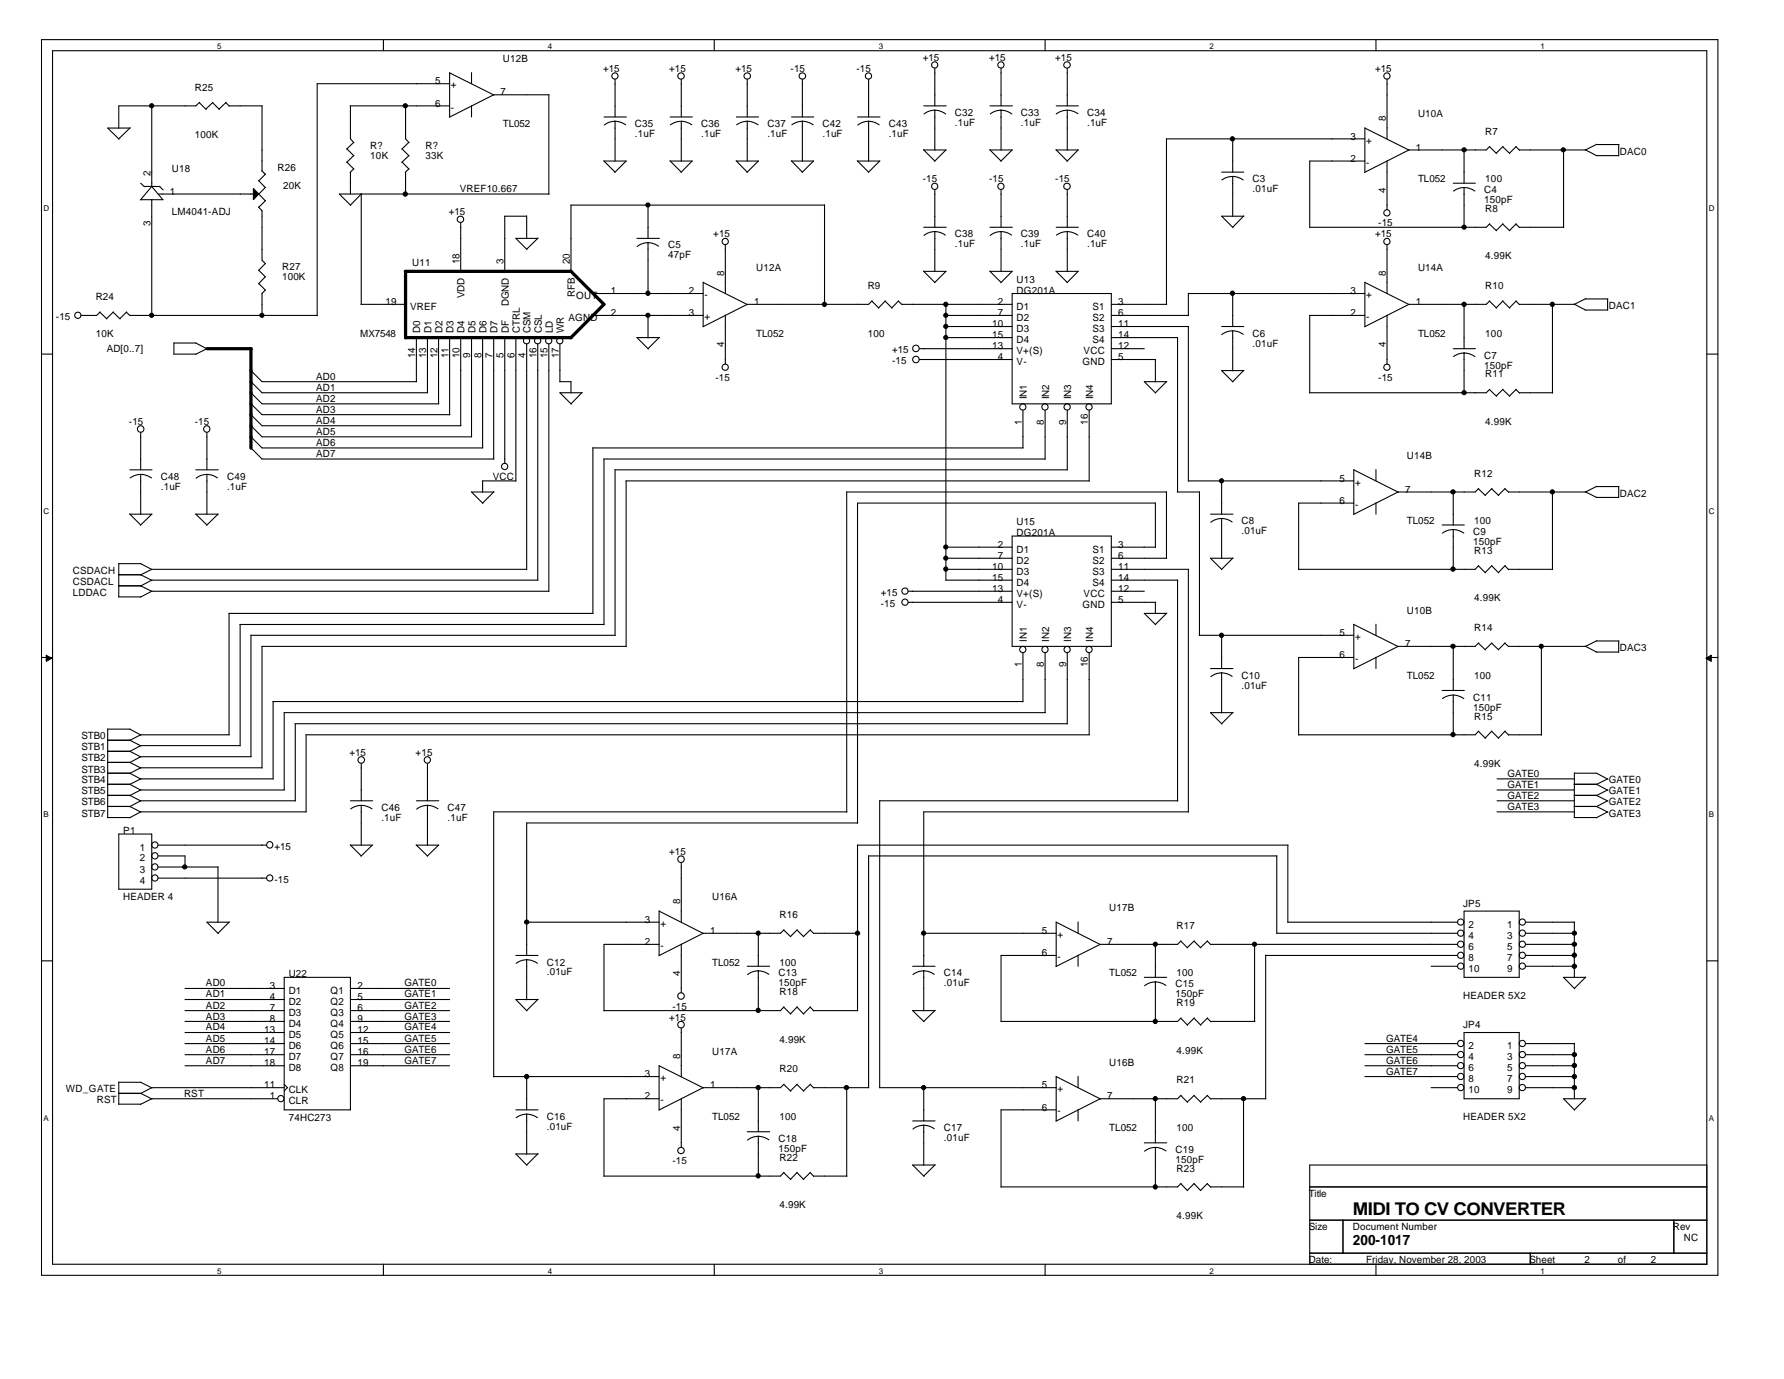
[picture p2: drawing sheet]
<svg xmlns="http://www.w3.org/2000/svg" width="279mm" height="216mm" viewBox="0 0 279 216" stroke-linecap="round" stroke-linejoin="round" font-family="sans-serif">
<g fill="none" stroke="#000" stroke-width=".17">
<path d="M6.5 6.2h262.5v193.5h-262.5zM8.2 7.9h259.1v190h-259.1zM23.8 16.6v12.6l-1.8 2.1M31.2 16.1l1.1 1M31.3 16l-.6 .6h-12.1v3.5M33.3 16.1l1 1M33.3 16l-1.1 1.1M35.4 16.1l.5 .5M35.4 16l-1.1 1.1M35.9 16.6h5.2M41 16.6v10.2M54.8 16.6h15.6"/>
<path d="M54.9 16.6v5.1l.5 .6M60 6.2v1.7M63.5 16.5v5.2l.6 .6M70.4 11.4v6.9M70.4 11.4l7 3.5M70.4 13.1h-20.7v36.3M73.8 11.4v1.7M73.8 16.5v1.8M86 14.8v15.6M86 14.8h-8.7l-6.9 3.6M94.6 18.3h3.5M96.3 19l.7 .1 1 .4"/>
<path d="M96.3 19l-.7 .1-1 .5M96.3 12.4v5.9M96.3 19v6.3M105 18.3h3.4M106.7 19l.7 .1 .9 .4M106.7 19l-.7 .1-1 .4M106.7 12.4v5.9M106.7 19v6.3M111.9 6.2v1.7M115.3 18.3h3.5M117 19l.8 .1 .9 .4M117 19l-.7 .1-.9 .4"/>
<path d="M117 12.4v5.9M117 19v6.3M124 18.3h3.4M125.7 19l.7 .1 1 .4M125.7 19l-.7 .1-1 .4M125.7 12.4v5.9M125.7 19v6.3M134.3 18.3h3.5M136 19l.7 .1 1 .4M136 19l-.7 .1-1 .5M136 12.4v5.9M136 19v6.3"/>
<path d="M144.7 16.6h3.5M146.4 17.3l.7 .1 1 .4M146.4 17.3l-.7 .1-1 .4M146.4 10.7v5.9M146.4 17.3v6.2M155 16.6h3.6M156.8 17.3l.7 .1 1 .4M156.8 17.3l-.8 .1-.9 .4M156.8 10.7v5.9M156.8 17.3v6.2M163.7 6.2v1.7M165.4 16.6h3.5"/>
<path d="M167.1 17.3l.8 .1 .9 .4M167.1 17.3l-.7 .1-1 .4M167.1 10.7v5.9M167.1 17.3v6.2M215.5 6.2v1.7M217.2 12.4v9.3M20.4 20h-3.5l1.7 1.8M20.4 20l-1.8 1.7M22 28.7l.6 .5M22 31.3h3.5M22.6 29.2h2.4M23.7 29.2l1.8 2.1"/>
<path d="M23.8 31.2v18.2M24.8 30.4h14.9M25 29.2l.5 .5M40.5 32.4l.5 .6M40.5 30.3l1 1.1M40.5 28.3l1 1.1M41 26.7l.5 .6M41 33v7.7l.6 .6M41.6 31.4l-1.1 1.1M41.6 29.3l-1.1 1.1M41.6 27.2l-1.1 1.1M54.3 23.3l1.1 1.1"/>
<path d="M54.3 25.4l1.1 1.1M54.9 26.9v3.5M55.4 22.3l-1.1 1.1M55.4 24.4l-1.1 1M55.4 26.4l-.6 .6M56.6 30.3v17.3M56.6 30.3l-1.7 1.8M63 23.3l1.1 1.1M63 25.4l1.1 1.1M63.5 26.9v3.5M64 22.3l-1.1 1.1M64 24.4l-1.1 1"/>
<path d="M64 26.4l-.5 .6M72.2 34.9v7.6M79 33.8h3.5M79.1 33.8v8.7M82.5 33.8v3.5M84.3 37.3h-3.5l1.7 1.8M84.3 37.3l-1.8 1.7M86 30.4h-32.9l1.8 1.8M89.4 32.1h39.7M89.4 32.1v10.4M94.5 25.2l1.8 1.7M94.6 25.2h3.5"/>
<path d="M98.1 25.2l-1.8 1.8M99.8 37.3h3.5M101.5 38l.7 .1 .9 .4M101.5 38l-.7 .1-1 .5M101.5 32.1v5.2M101.5 38v8M104.9 25.2l1.8 1.7M105 25.2h3.4M108.4 25.2l-1.7 1.8M113.6 38.3v7.7M115.3 25.2l1.7 1.7M115.3 25.2h3.5"/>
<path d="M118.8 25.2l-1.8 1.8M123.9 25.2l1.8 1.7M124 25.2h3.4M127.4 25.2l-1.8 1.8M129.1 32.1v15.5M134.3 25.2l1.7 1.7M134.3 25.2h3.5M137.8 25.2l-1.8 1.8M144.6 23.4l1.8 1.8M144.7 23.5h3.5M144.7 35.6h3.5M146.4 36.3l.7 .1 1 .4"/>
<path d="M146.4 36.3l-.7 .1-1 .5M146.4 29.7v5.9M146.4 36.3v6.2M148.1 23.5l-1.7 1.8M155 23.4l1.8 1.8M155 23.5h3.6M155 35.6h3.6M156.8 36.3l.7 .1 .9 .4M156.8 36.3l-.8 .1-.9 .5M156.8 29.7v5.9M156.8 36.3v6.2M158.5 23.5l-1.8 1.8"/>
<path d="M165.4 23.4l1.7 1.8M165.4 23.5h3.5M165.4 35.6h3.5M167.1 36.3l.7 .1 1 .4M167.1 36.3l-.7 .1-.9 .4M167.1 29.7v5.9M167.1 36.3v6.2M168.8 23.5l-1.7 1.8M182.7 21.7h31.1M182.7 21.7v25.9M191.3 26.9h3.5M193.1 27.6l.6 .1 1 .5"/>
<path d="M193.1 27.6l-.8 .1-.9 .5M193.1 21.7v5.2M193.1 27.6v6.3M194.8 33.8h-3.5l1.8 1.8M194.8 33.8l-1.7 1.8M213.8 25.2h-8.7v10.4M213.8 20v6.9M213.8 20l6.9 3.5M217.2 25.2v7.6M217.2 38.3v7.7M227.6 28.7h3.5M229.3 29.4l.7 .1 1 .4"/>
<path d="M229.3 29.4l-.7 .1-1 .4M229.3 23.5v5.2M229.3 29.4v6.2M233.3 23l1.1 1M233.3 35.1l1.1 1M233.3 22.9l-.5 .6h-12.1l-7 3.5M233.3 35l-.5 .6h-27.7M235.3 23l1.1 1M235.3 35.1l1.1 1M235.4 22.9l-1.1 1.1M235.4 35l-1.1 1.1M237.4 23l.6 .5"/>
<path d="M237.4 35.1l.6 .5M237.5 22.9l-1.1 1.1M237.5 35l-1.1 1.1M237.9 35.6h7M244.9 23.5v12.1M248.3 23.4l1.7 1M250 24.4h3.5M250 22.6h3.6M250.1 22.6l-1.8 .9h-10.4M253.5 22.6v1.8M6.5 55.4h1.7M15.6 48.9l1.1 1"/>
<path d="M15.7 48.8l-.6 .6h-2.4M17.7 48.9l1.1 1M17.8 48.8l-1.1 1.1M19.8 48.9l.6 .5M19.8 48.8l-1 1.1M20.3 49.4h29.4M27.2 55.4h3.5M27.2 53.7h3.5M27.2 53.7v1.7M30.7 53.7l1.7 .9M32.4 54.6l-1.8 .9M39.3 58l1.7 1.8h24.3"/>
<path d="M39.3 59.7l1.7 1.8h26M40.5 42.3l1.1 1.1M40.5 44.4l1.1 1M41 46v3.4M41.5 41.3l-1 1.1M41.5 43.3l-1 1.1M41.5 45.4l-.5 .6M56.5 47.6h7M65.2 52.9v6.9M66.9 52.9v8.6M68.7 52.9v10.3M70.4 52.9v12.1"/>
<path d="M72.2 52.9v13.8M73.8 52.9v15.5M75.6 52.9v17.2M77.3 52.9v19M79.1 52.9v19.6M80.8 52.9v22.4M82.5 53.9v35.3M84.2 53.9v36.9M86 53.9v38.7M87.6 59.8h1.8M87.7 53.9v5.9M89.4 59.7v1.8"/>
<path d="M92.8 49.4h17.3M92.8 46h17.3M101.5 49.4v3.5M103.3 52.9h-3.5l1.7 1.7M103.3 52.8l-1.8 1.8M110.1 44.2v6.9M110.1 44.2l7 3.5M113.6 49.3v7.7M136.5 47.1l1.1 1.1M136.6 47.1l-.6 .5h-19l-6.9 3.6M138.6 47.1l1.1 1.1M138.7 47.1l-1.1 1.1"/>
<path d="M140.7 47.1l.6 .6M140.7 47.1l-1 1.1M141.2 47.6h17.3M144 54.6h14.5M144 56.3h14.5M144.6 42.4l1.8 1.8M144.7 42.5h3.5M148.1 42.5l-1.7 1.8M148.1 52.9h10.4M148.1 49.4h10.4M148.1 51.1h10.4M148.1 47.6v43.3"/>
<path d="M155 42.4l1.8 1.8M155 42.5h3.6M158.5 42.5l-1.8 1.8M158.5 46h15.5v17.2h-15.5zM165.4 42.4l1.7 1.8M165.4 42.5h3.5M168.8 42.5l-1.7 1.8M174 54.6h5.2M174 56.3h7M174 52.9h10.4M174 49.4h12.2M174 47.6h8.7"/>
<path d="M174 51.1h12.2M181 56.3v3.5M182.7 59.8h-3.5l1.8 1.7M182.7 59.7l-1.7 1.8M184.4 52.8v24.2M186.1 46h27.7M186.1 45.9v3.5M186.1 51.1v24.2M191.3 51.1h3.5M193.1 51.8l.7 .1 .9 .4M193.1 51.8l-.8 .1-1 .5M193.1 46v5.1"/>
<path d="M193.1 51.8v6.3M194.8 58h-3.5l1.8 1.8M194.8 58l-1.7 1.8M213.8 49.4h-8.7v12.1M213.8 44.2v6.9M213.8 44.2l6.9 3.5M217.2 49.3v7.7M227.6 54.6h3.5M229.3 55.3l.7 .1 1 .4M229.3 55.3l-.7 .1-1 .4M229.3 47.6v7M229.3 55.3v6.2"/>
<path d="M233.3 47.1l1.1 1.1M233.3 47.1l-.5 .5h-12.1l-7 3.6M235.3 47.1l1.1 1.1M235.4 47.1l-1.1 1.1M237.4 47.1l.6 .6M237.5 47.1l-1.1 1.1M243.1 47.6v13.9M246.5 47.6l1.8 .9M248.3 48.5h3.5M248.3 46.8h3.5M248.3 46.8l-1.7 .8h-8.7M251.8 46.8v1.8"/>
<path d="M267.3 55.4h1.7M20.3 73.6h3.5M22 74.3l.8 .1 .9 .4M22 74.3l-.7 .1-.9 .4M22 67.7v5.9M22 74.3v6.2M30.7 73.6h3.5M32.4 74.3l.7 .1 1 .4M32.4 74.3l-.7 .1-1 .5M32.4 67.7v5.9M32.4 74.3v6.2M39.3 61.5l1.7 1.7h27.7"/>
<path d="M39.3 63.2l1.7 1.7h29.5M39.3 64.9l1.7 1.8h31.2M39.3 66.6l1.7 1.8h32.9M39.3 68.4l1.7 1.7h34.6M39.3 70.1l1.7 1.8h36.4M75.5 75.3h5.3M75.6 75.3v1.8M77.4 77h-3.6l1.8 1.8M77.4 77l-1.8 1.8M91.2 61.5h-3.5l1.8 1.8M91.2 61.5l-1.8 1.7M92.9 70.1h67.3"/>
<path d="M92.9 70.1v25.9M94.5 71.9h69.2M94.6 71.9v25.9M96.3 73.5v26M96.3 73.6h70.9M98 75.3h72.6M98.1 75.3v25.9M132.6 77h50.1M132.6 77v50.2M160.2 64.2v5.9M163.7 64.2v7.7M167.1 64.2v9.4"/>
<path d="M170.6 64.2v11.1M181 78.8v6.9M181 78.8h-46.7v50.1M182.7 77v10.4M184.4 77h3.5M186.1 75.3h25.9M187.9 77v22.5M191.3 75.3v5.2M212 73.5v7M212 73.6l7 3.5M212 78.8h-8.6v10.4M215.5 73.5v1.8"/>
<path d="M215.5 78.7v1.8M227.6 77v5.2M231.5 76.5l1.1 1.1M231.6 76.5l-.6 .5h-12l-7 3.5M233.3 61l1.1 1M233.3 60.9l-.5 .6h-27.7M233.6 76.5l1.1 1.1M233.7 76.5l-1.1 1M235.3 61l1.1 1M235.4 60.9l-1.1 1.1M235.7 76.5l.6 .6M235.7 76.5l-1 1"/>
<path d="M237.4 61l.6 .5M237.5 60.9l-1.1 1.1M237.9 61.5h5.3M243.1 77v12.2M248.3 77l1.7 .9M250 77.9h3.5M250 76.2h3.6M250.1 76.1l-1.8 .9h-12.1M253.5 76.2v1.7M18.6 90h3.5M18.6 91.7h3.5M18.6 93.5h3.4"/>
<path d="M18.6 88.2v5.3M18.6 88.2h3.5M20.3 80.5l1.7 1.7M20.3 80.5h3.5M22 90l1.8 .9M22 88.2l1.8 1M22 91.7l1.8 .9M23.7 92.6h62.3M23.7 89.1h58.8M23.8 80.5l-1.8 1.7M23.8 89.1l-1.8 .9M23.8 92.6l-1.8 .9"/>
<path d="M30.6 80.5l1.8 1.7M30.7 80.5h3.5M34.1 80.5l-1.7 1.7M35.9 96h57M35.9 96v19M37.6 97.8h57M37.6 97.8v19M39.3 99.5h57.1M39.3 99.4v19.1M84.3 90.8h-60.5l-1.8 1M142.3 92.6h16.2M142.3 94.3h16.2"/>
<path d="M148.1 87.4h10.4M148.1 85.7h10.4M148.1 89.1h10.4M148.1 90.8h10.4M158.5 83.9h15.5v17.3h-15.5zM174 87.4h8.7M174 92.6h5.2M174 94.3h7M174 85.7h7M174 89.1h12.2M174 90.8h10.5M181 94.3v1.8"/>
<path d="M182.7 96h-3.5l1.8 1.8M182.7 96l-1.7 1.8M184.4 90.8v34.6M186.1 89.1v38.1M187.8 99.5h24.2M189.6 80.5h3.5M191.3 81.2l.7 .1 1 .4M191.3 81.2l-.7 .1-1 .5M191.3 81.2v6.2M191.3 99.5v5.2M193.1 87.4h-3.5l1.8 1.8M193.1 87.4l-1.8 1.7"/>
<path d="M212 97.7v7M212 97.8l7 3.4M215.5 97.7v1.8M225.9 82.2h3.4M227.6 82.9l.7 .1 1 .5M227.6 82.9l-.7 .1-1 .5M227.6 82.9v6.3M231.5 88.6l1.1 1.1M231.6 88.5l-.6 .6h-27.6M233.6 88.6l1.1 1.1M233.7 88.5l-1.1 1.1M235.7 88.6l.6 .6"/>
<path d="M235.7 88.5l-1 1.1M236.2 89.1h7M6.5 102.9h1.7M16.8 115.9h3.6M16.8 117.6h3.6M16.8 119.4h3.6M16.9 114.2h3.5M16.9 114.1v13.9M20.3 114.2l1.8 .9M20.3 115.9l1.8 .9M20.3 117.6l1.8 .9M20.3 119.4l1.8 .9"/>
<path d="M22 116.7h15.6M22 116.7l-1.7 1M35.9 115h-13.9l-1.7 .9M39.3 118.5h-17.3l-1.7 .9M41 101.2h57.1M41 101.2v19.1M42.7 109.8h117.5M42.8 109.8v12.2M44.5 111.6h119.2M44.5 111.5v12.2M46.2 113.3h120.9M46.2 113.3v12.1"/>
<path d="M47.9 115h122.7M47.9 115v12.1M56.6 119.5v5.9M66.9 119.5v5.9M160.2 102.2v7.7M163.7 102.2v9.4M167.1 102.2v11.2M170.6 102.2v12.8M189.6 104.7h3.5M191.3 105.4h.7l1 .5M191.3 105.4h-.7l-1 .5M191.3 105.4v6.2"/>
<path d="M193.1 111.6h-3.5l1.8 1.8M193.1 111.5l-1.8 1.8M212 102.9h-8.6v12.2M215.5 102.9v1.8M225.9 108.1h3.4M227.6 108.8l.7 .1 1 .5M227.6 108.8l-.7 .1-1 .5M227.6 101.2v6.9M227.6 108.8v6.3M231.5 114.5l1.1 1.1M231.5 100.7l1.1 1.1M231.6 100.7l-.6 .5h-12l-7 3.5"/>
<path d="M231.6 114.5l-.6 .5h-27.6M233.6 114.5l1.1 1.1M233.6 100.7l1.1 1.1M233.7 114.5l-1.1 1.1M233.7 100.7l-1.1 1M235.7 114.5l.6 .6M235.7 100.7l.6 .5M235.7 114.5l-1 1.1M235.7 100.7l-1 1M236.2 115h5.2M241.4 101.2v13.9M248.3 101.2l1.7 .9"/>
<path d="M250 102.1h3.5M250 100.4h3.6M250.1 100.3l-1.8 .9h-12.1M253.5 100.4v1.7M267.3 102.9h1.7M16.8 121.1h3.6M16.8 122.8h3.6M16.8 124.5h3.6M16.8 126.3h3.6M16.8 128h3.5M18.6 130.6h5.2v8.6h-5.2zM20.3 121.1l1.8 .9"/>
<path d="M20.3 122.8l1.8 .9M20.3 124.5l1.8 .9M20.3 126.3l1.8 .9M22 125.4h24.2M22 120.2h19M22 121.9h20.8M22 120.2l-1.7 .9M22 121.9l-1.7 .9M22 125.4l-1.7 .9M24.8 132.3h17M24.8 137.5h17M24.8 134h4.2v1.8"/>
<path d="M24.8 135.7h9.4M34.1 135.7v8.7M44.6 123.7h-22.6l-1.7 .9M48 127.1h-26l-1.7 .9M54.8 132.3l1.8 1.7M54.9 132.3h3.5M54.9 125.4h3.5M56.6 126.1l.7 .1 1 .4M56.6 126.1l-.7 .1-1 .4M56.6 126.1v6.3M58.3 132.3l-1.8 1.8M65.2 132.3l1.7 1.7"/>
<path d="M65.2 132.3h3.5M65.2 125.4h3.5M66.9 126.1l.7 .1 1 .4M66.9 126.1l-.7 .1-.9 .5M66.9 126.1v6.3M68.7 132.3l-1.8 1.8M106.7 135.1v9.3M132.6 127.1h-55.3v41.5M134.3 132.3h67.4M134.3 132.3v26M134.3 128.8h-51.8v20.8M136 134v36.3"/>
<path d="M136 134h64M137.8 125.4h46.7M137.8 125.3v45M144.6 127.1h41.5M144.7 127.1v24.2M200 134v12.2M201.7 132.3v12.1M234.5 125.4h12.1M234.5 127.1h12.1M234.5 121.9h12.1M234.5 123.7h12.1M246.5 122.8h3.6"/>
<path d="M246.5 124.5h3.6M246.5 126.3h3.6M246.5 128h3.5M246.6 121.1h3.5M246.6 121v7M250 121.1l1.8 .9M250 122.8l1.8 .9M250 124.5l1.8 .9M250 126.3l1.8 .9M251.8 121.9l-1.8 .9M251.8 123.7l-1.8 .9M251.8 125.4l-1.8 .9"/>
<path d="M251.8 127.1l-1.8 .9M6.5 150.4h1.7M29 158.2h15.5M29 156.5h15.5M29 159.9h15.5M29 154.8h15.5M35.9 144.4h-3.5l1.8 1.8M35.9 144.3l-1.8 1.8M44.5 153h10.4v20.8h-10.4zM54.9 158.2h15.5M54.9 156.5h15.5M54.9 159.9h15.5"/>
<path d="M54.9 154.8h15.5M80.8 149.6h3.5M82.5 150.3l.7 .1 1 .4M82.5 150.3l-.7 .1-1 .4M82.5 144.4h20.7M82.5 150.3v6.2M84.3 156.5h-3.5l1.7 1.8M84.3 156.4l-1.8 1.8M103.2 142.6v7M103.2 142.6l7 3.6M103.2 147.9h-8.6v10.4M106.7 147.8v7.6"/>
<path d="M117 151.3h3.5M118.8 152l.7 .1 .9 .5M118.8 152l-.8 .1-.9 .5M118.8 146.1v5.2M118.8 152v6.3M122.7 157.7l1.1 1.1M122.7 145.6l1.1 1.1M122.8 157.6l-.6 .6h-27.6M122.8 145.6l-.6 .5h-12.1l-6.9 3.5M124.8 157.7l1.1 1.1M124.8 145.6l1.1 1.1M124.9 157.6l-1.1 1.1"/>
<path d="M124.9 145.6l-1.1 1M126.9 157.7l.5 .6M126.9 145.6l.5 .6M126.9 157.6l-1.1 1.1M126.9 145.6l-1.1 1M127.4 158.2h6.9M127.4 146.1h6.9M142.9 151.3h3.5M144.7 152l.7 .1 .9 .5M144.7 152l-.8 .1-.9 .5M144.7 152v6.3M144.7 146.1h20.7"/>
<path d="M146.4 158.2h-3.5l1.8 1.8M146.4 158.2l-1.7 1.7M165.4 149.6h-8.6v10.4M165.4 144.3v7M165.4 144.4l7 3.5M168.8 144.3v1.8M168.8 149.5v1.8M179.2 153h3.5M181 153.7l.7 .1 .9 .5M181 153.7l-.8 .1-.9 .5M181 147.9v5.1M181 153.7v6.3"/>
<path d="M184.9 159.4l1.1 1.1M184.9 147.3l1.1 1.1M185 159.4l-.6 .5h-27.6M185 147.3l-.6 .6h-12.1l-6.9 3.4M187 159.4l1.1 1.1M187 147.3l1.1 1.1M187 159.4l-1.1 1.1M187 147.3l-1.1 1.1M189.1 159.4l.5 .6M189.1 147.3l.5 .6M189.1 159.4l-1.1 1.1M189.1 147.3l-1.1 1.1"/>
<path d="M189.6 159.9h6.9M189.6 147.9h38.7M196.5 147.9v12.1M198.2 149.6h30.1M198.2 149.5v22.5M200 146.1h28.3M201.7 144.4h26.6M224.1 151.3h4.2M229.3 142.6h8.6v10.4h-8.6zM238.9 144.4h7.7M238.9 151.3h7.7M238.9 147.9h7.7"/>
<path d="M238.9 146.1h7.7M238.9 149.6h7.7M246.6 144.3v8.7M248.3 153h-3.4l1.7 1.8M248.3 153l-1.7 1.8M267.3 150.4h1.7M18.6 171.2h3.5M18.6 172.9h3.4M18.6 169.4v3.5M18.6 169.4h3.5M22 169.4l1.8 .9M22 171.2l1.8 .9"/>
<path d="M23.7 172h19.8M23.8 172l-1.8 .9M29 161.7h15.5M29 163.4h15.5M29 165.1h15.5M29 166.9h15.5M44.5 169.8l.5 .5-.5 .5M44.5 170.3h-20.7l-1.8 .9M54.9 161.7h15.5M54.9 163.4h15.5M54.9 165.1h15.5M54.9 166.9h15.5"/>
<path d="M77.3 168.6h25.9M80.8 173.8h3.5M82.5 174.4l.7 .1 1 .5M82.5 174.4l-.7 .1-1 .5M82.5 168.6v5.2M82.5 174.4v6.3M103.2 172h-8.6v12.2M103.2 166.8v7M103.2 166.9l7 3.4M106.7 161v7.6M106.7 172v7.6M117 177.2h3.5"/>
<path d="M118.8 177.9l.7 .1 .9 .5M118.8 177.9l-.8 .1-.9 .5M118.8 170.3v6.9M118.8 177.9v6.3M122.7 169.8l1.1 1M122.8 169.7l-.6 .6h-12.1l-6.9 3.5M124.8 169.8l1.1 1M124.9 169.7l-1.1 1.1M126.9 169.8l.5 .5M126.9 169.7l-1.1 1.1M127.4 170.3h8.7M132.6 170.3v13.9"/>
<path d="M137.7 170.3h27.7M142.9 175.5h3.5M144.7 176.2l.7 .1 .9 .4M144.7 176.2l-.8 .1-.9 .5M144.7 170.3v5.2M144.7 176.2v6.2M165.4 173.8h-8.6v12.1M165.4 168.5v7M165.4 168.6l7 3.5M168.8 168.5v1.8M168.8 173.7v1.8M179.2 178.9h3.5"/>
<path d="M181 179.6l.7 .1 .9 .5M181 179.6l-.8 .1-.9 .5M181 172v6.9M181 179.6v6.3M184.9 171.5l1.1 1.1M185 171.5l-.6 .5h-12.1l-6.9 3.5M187 171.5l1.1 1.1M187 171.5l-1.1 1M189.1 171.5l.5 .6M189.1 171.5l-1.1 1M189.6 172h8.7M194.8 172v13.9"/>
<path d="M213.8 163.4h14.5M213.8 165.1h14.5M213.8 166.9h14.5M213.8 168.6h14.5M224.1 170.3h4.2M229.3 161.7h8.6v10.3h-8.6zM238.9 163.4h7.7M238.9 165.1h7.7M238.9 166.9h7.7M238.9 170.3h7.7M238.9 168.6h7.7M246.6 163.3v8.7"/>
<path d="M248.3 172h-3.4l1.7 1.8M248.3 172l-1.7 1.8M60 197.9v1.8M84.3 180.7h-3.5l1.7 1.7M84.3 180.6l-1.8 1.8M111.9 197.9v1.8M122.7 183.6l1.1 1.1M122.8 183.5l-.6 .6h-27.6M124.8 183.6l1.1 1.1M124.9 183.5l-1.1 1.1M126.9 183.6l.5 .6M126.9 183.5l-1.1 1.1"/>
<path d="M127.4 184.1h5.2M146.4 182.4h-3.5l1.8 1.8M146.4 182.4l-1.7 1.7M163.7 197.9v1.8M184.9 185.3l1.1 1.1M185 185.3l-.6 .5h-27.6M187 185.3l1.1 1.1M187 185.3l-1.1 1.1M189.1 185.3l.5 .6M189.1 185.3l-1.1 1.1M189.6 185.8h5.2M205.1 185.8h62.2"/>
<path d="M205.1 191h62.2M205.1 196.2h62.2M210.3 191v5.2M215.5 197.9v1.8M239.7 196.2v1.7M262.1 191v5.2M267.3 182.4h-62.2v15.5"/>
<circle cx="96.3" cy="11.9" r=".49"/>
<circle cx="106.7" cy="11.9" r=".5"/>
<circle cx="117" cy="11.9" r=".5"/>
<circle cx="125.7" cy="11.9" r=".5"/>
<circle cx="136" cy="11.9" r=".49"/>
<circle cx="146.4" cy="10.2" r=".49"/>
<circle cx="156.8" cy="10.2" r=".49"/>
<circle cx="167.1" cy="10.2" r=".5"/>
<circle cx="217.2" cy="11.9" r=".49"/>
<circle cx="72.1" cy="34.3" r=".5"/>
<circle cx="113.6" cy="37.8" r=".49"/>
<circle cx="146.4" cy="29.2" r=".49"/>
<circle cx="156.8" cy="29.2" r=".49"/>
<circle cx="167.1" cy="29.2" r=".5"/>
<circle cx="217.2" cy="33.3" r=".49"/>
<circle cx="217.2" cy="37.8" r=".49"/>
<circle cx="12.2" cy="49.4" r=".49"/>
<circle cx="82.5" cy="53.3" r=".49"/>
<circle cx="84.2" cy="53.3" r=".49"/>
<circle cx="85.9" cy="53.3" r=".49"/>
<circle cx="87.7" cy="53.3" r=".49"/>
<circle cx="113.6" cy="57.5" r=".49"/>
<circle cx="143.4" cy="56.3" r=".51"/>
<circle cx="143.4" cy="54.6" r=".51"/>
<circle cx="217.2" cy="57.5" r=".49"/>
<circle cx="22" cy="67.2" r=".51"/>
<circle cx="32.4" cy="67.2" r=".5"/>
<circle cx="79" cy="73" r=".49"/>
<circle cx="160.2" cy="63.7" r=".49"/>
<circle cx="163.7" cy="63.7" r=".49"/>
<circle cx="167.1" cy="63.7" r=".49"/>
<circle cx="170.6" cy="63.7" r=".49"/>
<circle cx="141.7" cy="94.3" r=".49"/>
<circle cx="141.7" cy="92.5" r=".49"/>
<circle cx="56.6" cy="119" r=".51"/>
<circle cx="66.9" cy="119" r=".5"/>
<circle cx="160.2" cy="101.7" r=".49"/>
<circle cx="163.7" cy="101.7" r=".49"/>
<circle cx="167.1" cy="101.7" r=".49"/>
<circle cx="170.6" cy="101.7" r=".49"/>
<circle cx="24.3" cy="132.3" r=".49"/>
<circle cx="24.3" cy="135.7" r=".49"/>
<circle cx="24.3" cy="134" r=".49"/>
<circle cx="24.3" cy="137.5" r=".49"/>
<circle cx="42.2" cy="132.3" r=".5"/>
<circle cx="42.2" cy="137.5" r=".49"/>
<circle cx="106.7" cy="134.5" r=".51"/>
<circle cx="106.7" cy="155.9" r=".51"/>
<circle cx="228.8" cy="147.8" r=".49"/>
<circle cx="228.8" cy="146.1" r=".49"/>
<circle cx="228.8" cy="151.3" r=".49"/>
<circle cx="228.8" cy="144.4" r=".49"/>
<circle cx="228.8" cy="149.6" r=".49"/>
<circle cx="238.4" cy="151.3" r=".49"/>
<circle cx="238.4" cy="146.1" r=".49"/>
<circle cx="238.4" cy="147.8" r=".49"/>
<circle cx="238.4" cy="144.4" r=".49"/>
<circle cx="238.4" cy="149.6" r=".49"/>
<circle cx="44" cy="172" r=".49"/>
<circle cx="106.7" cy="160.4" r=".51"/>
<circle cx="228.8" cy="168.5" r=".49"/>
<circle cx="228.8" cy="163.4" r=".49"/>
<circle cx="228.8" cy="165.1" r=".49"/>
<circle cx="228.8" cy="170.3" r=".49"/>
<circle cx="228.8" cy="166.8" r=".49"/>
<circle cx="238.4" cy="163.4" r=".49"/>
<circle cx="238.4" cy="165.1" r=".49"/>
<circle cx="238.4" cy="170.3" r=".49"/>
<circle cx="238.4" cy="168.5" r=".49"/>
<circle cx="238.4" cy="166.8" r=".49"/>
<circle cx="106.7" cy="180.1" r=".5"/>
</g>
<g fill="#000" stroke="#000" stroke-width=".16">
<path d="M7.2 102.6l.9 .5-.9 .4z" fill-rule="evenodd"/>
<path d="M267.2 103.1l.8-.5v.9z" fill-rule="evenodd"/>
</g>
<path d="M32.4 54.6h6.9M39.3 54.6v15.6M63.5 42.5h25.9M63.5 42.5v10.4M63.5 52.9h26M89.4 42.4l5.2 5.2-5.2 5.3" fill="none" stroke="#000" stroke-width=".51"/>
<g fill="#000" stroke="#000" stroke-width=".17">
<path d="M39.7 29.5l.8 .9-.8 .9z" fill-rule="evenodd"/>
<circle cx="23.7" cy="16.6" r=".32"/>
<circle cx="63.5" cy="16.6" r=".33"/>
<circle cx="63.5" cy="30.4" r=".33"/>
<circle cx="101.5" cy="32.1" r=".32"/>
<circle cx="193" cy="21.7" r=".33"/>
<circle cx="229.3" cy="35.6" r=".33"/>
<circle cx="229.3" cy="23.5" r=".33"/>
<circle cx="244.8" cy="23.5" r=".33"/>
<circle cx="23.7" cy="49.4" r=".32"/>
<circle cx="41" cy="49.4" r=".32"/>
<circle cx="101.5" cy="45.9" r=".33"/>
<circle cx="101.5" cy="49.4" r=".32"/>
<circle cx="129.1" cy="47.6" r=".33"/>
<circle cx="148.1" cy="47.6" r=".33"/>
<circle cx="148.1" cy="51.1" r=".32"/>
<circle cx="148.1" cy="49.4" r=".32"/>
<circle cx="148.1" cy="52.8" r=".32"/>
<circle cx="193" cy="45.9" r=".33"/>
<circle cx="229.3" cy="47.6" r=".33"/>
<circle cx="243.1" cy="47.6" r=".33"/>
<circle cx="191.3" cy="75.3" r=".32"/>
<circle cx="227.6" cy="77" r=".33"/>
<circle cx="229.3" cy="61.5" r=".33"/>
<circle cx="243.1" cy="77" r=".32"/>
<circle cx="148.1" cy="89.1" r=".33"/>
<circle cx="148.1" cy="87.4" r=".32"/>
<circle cx="148.1" cy="85.6" r=".32"/>
<circle cx="191.3" cy="99.5" r=".33"/>
<circle cx="227.6" cy="89.1" r=".33"/>
<circle cx="227.6" cy="115" r=".33"/>
<circle cx="227.6" cy="101.2" r=".33"/>
<circle cx="241.4" cy="101.2" r=".32"/>
<circle cx="28.9" cy="135.7" r=".33"/>
<circle cx="82.5" cy="144.4" r=".33"/>
<circle cx="118.7" cy="158.2" r=".33"/>
<circle cx="118.7" cy="146.1" r=".32"/>
<circle cx="134.3" cy="146.1" r=".33"/>
<circle cx="144.6" cy="146.1" r=".32"/>
<circle cx="180.9" cy="159.9" r=".33"/>
<circle cx="180.9" cy="147.8" r=".32"/>
<circle cx="196.5" cy="147.8" r=".32"/>
<circle cx="246.6" cy="149.5" r=".33"/>
<circle cx="246.6" cy="151.3" r=".33"/>
<circle cx="246.6" cy="146.1" r=".33"/>
<circle cx="246.6" cy="147.8" r=".33"/>
<circle cx="82.5" cy="168.6" r=".33"/>
<circle cx="118.7" cy="170.3" r=".32"/>
<circle cx="132.6" cy="170.3" r=".33"/>
<circle cx="144.6" cy="170.3" r=".32"/>
<circle cx="180.9" cy="172" r=".32"/>
<circle cx="194.8" cy="172" r=".33"/>
<circle cx="246.6" cy="168.6" r=".33"/>
<circle cx="246.6" cy="166.8" r=".33"/>
<circle cx="246.6" cy="170.3" r=".33"/>
<circle cx="246.6" cy="165.1" r=".33"/>
<circle cx="118.7" cy="184.1" r=".33"/>
<circle cx="180.9" cy="185.8" r=".33"/>
</g>
<text font-size="2.8" x="211.9" y="190.3">MIDI TO CV CONVERTER</text>
<text font-size="2.2" x="211.9" y="195">200-1017</text>
<g font-size="1.6">
<text x="78.7" y="9.7">U12B</text>
<text x="94.4" y="11.3">+15</text>
<text x="104.8" y="11.3">+15</text>
<text x="115.2" y="11.3">+15</text>
<text x="123.8" y="11.3">-15</text>
<text x="134.2" y="11.3">-15</text>
<text x="144.5" y="9.5">+15</text>
<text x="154.9" y="9.5">+15</text>
<text x="165.3" y="9.5">+15</text>
<text x="215.3" y="11.3">+15</text>
<text x="30.5" y="14.2">R25</text>
<text x="68.2" y="16.7">6</text>
<text x="68.2" y="13.2">5</text>
<text x="70.6" y="13.8">+</text>
<text x="70.6" y="17.3">-</text>
<text x="78.4" y="14.9">7</text>
<text x="30.5" y="21.6">100K</text>
<text x="58" y="23.3">R?</text>
<text x="66.6" y="23.3">R?</text>
<text x="78.7" y="19.9">TL052</text>
<text x="99.4" y="19.9">C35</text>
<text x="99.4" y="21.5">.1uF</text>
<text x="109.8" y="19.9">C36</text>
<text x="109.8" y="21.5">.1uF</text>
<text x="120.2" y="19.9">C37</text>
<text x="120.2" y="21.5">.1uF</text>
<text x="128.8" y="19.9">C42</text>
<text x="128.8" y="21.5">.1uF</text>
<text x="139.2" y="19.9">C43</text>
<text x="139.2" y="21.5">.1uF</text>
<text x="149.6" y="18.2">C32</text>
<text x="149.6" y="19.7">.1uF</text>
<text x="159.9" y="18.2">C33</text>
<text x="159.9" y="19.7">.1uF</text>
<text x="170.3" y="18.2">C34</text>
<text x="170.3" y="19.7">.1uF</text>
<text x="211.5" y="21.8">3</text>
<text x="214" y="22.5">+</text>
<text x="217" y="19" transform="rotate(-90 217 19)">8</text>
<text x="221.7" y="23.6">1</text>
<text x="222.1" y="18.3">U10A</text>
<text x="232.6" y="21.1">R7</text>
<text x="23.6" y="27.6" transform="rotate(-90 23.6 27.6)">2</text>
<text x="26.9" y="27">U18</text>
<text x="43.5" y="26.8">R26</text>
<text x="44.4" y="29.5">20K</text>
<text x="58" y="24.9">10K</text>
<text x="66.6" y="24.9">33K</text>
<text x="144.5" y="28.5">-15</text>
<text x="154.9" y="28.5">-15</text>
<text x="165.3" y="28.5">-15</text>
<text x="196.2" y="28.5">C3</text>
<text x="211.5" y="25.3">2</text>
<text x="214" y="26">-</text>
<text x="222.1" y="28.5">TL052</text>
<text x="232.6" y="28.5">100</text>
<text x="253.7" y="24.2">DAC0</text>
<text x="23.6" y="35.3" transform="rotate(-90 23.6 35.3)">3</text>
<text x="26.6" y="30.5">1</text>
<text x="26.9" y="33.7">LM4041-ADJ</text>
<text x="70.3" y="33.7">+15</text>
<text x="72" y="30.1">VREF10.667</text>
<text x="196.2" y="30.1">.01uF</text>
<text x="215.9" y="35.4">-15</text>
<text x="217" y="30.2" transform="rotate(-90 217 30.2)">4</text>
<text x="232.5" y="30.3">C4</text>
<text x="232.5" y="31.8">150pF</text>
<text x="232.6" y="33.2">R8</text>
<text x="64.6" y="41.7">U11</text>
<text x="72" y="41.4" transform="rotate(-90 72 41.4)">18</text>
<text x="78.9" y="41.4" transform="rotate(-90 78.9 41.4)">3</text>
<text x="89.2" y="41.4" transform="rotate(-90 89.2 41.4)">20</text>
<text x="104.6" y="38.9">C5</text>
<text x="104.6" y="40.4">47pF</text>
<text x="111.7" y="37.2">+15</text>
<text x="149.6" y="37.2">C38</text>
<text x="149.6" y="38.7">.1uF</text>
<text x="159.9" y="37.2">C39</text>
<text x="159.9" y="38.7">.1uF</text>
<text x="170.3" y="37.2">C40</text>
<text x="170.3" y="38.7">.1uF</text>
<text x="215.3" y="37.2">+15</text>
<text x="232.6" y="40.6">4.99K</text>
<text x="15" y="47">R24</text>
<text x="44.2" y="42.3">R27</text>
<text x="44.2" y="43.9">100K</text>
<text x="60.4" y="47.8">19</text>
<text x="72.8" y="46.7" transform="rotate(-90 72.8 46.7)">VDD</text>
<text x="79.7" y="48" transform="rotate(-90 79.7 48)">DGND</text>
<text x="90" y="46.5" transform="rotate(-90 90 46.5)">RFB</text>
<text x="90.3" y="46.8">OUT</text>
<text x="95.7" y="46.1">1</text>
<text x="107.9" y="46.1">2</text>
<text x="110.3" y="46.7">-</text>
<text x="113.4" y="43.1" transform="rotate(-90 113.4 43.1)">8</text>
<text x="118.1" y="47.8">1</text>
<text x="118.4" y="42.5">U12A</text>
<text x="135.9" y="45.3">R9</text>
<text x="156.3" y="47.8">2</text>
<text x="159.2" y="44.2">U13</text>
<text x="159.2" y="46">DG201A</text>
<text x="175.1" y="47.8">3</text>
<text x="211.5" y="46.1">3</text>
<text x="214" y="46.7">+</text>
<text x="217" y="43.1" transform="rotate(-90 217 43.1)">8</text>
<text x="221.7" y="47.8">1</text>
<text x="222.1" y="42.5">U14A</text>
<text x="232.6" y="45.3">R10</text>
<text x="8.8" y="50.1">-15</text>
<text x="15" y="52.7">10K</text>
<text x="56.4" y="52.7">MX7548</text>
<text x="64.2" y="48.5">VREF</text>
<text x="65.8" y="52.2" transform="rotate(-90 65.8 52.2)">D0</text>
<text x="67.6" y="52.2" transform="rotate(-90 67.6 52.2)">D1</text>
<text x="69.3" y="52.2" transform="rotate(-90 69.3 52.2)">D2</text>
<text x="71" y="52.2" transform="rotate(-90 71 52.2)">D3</text>
<text x="72.8" y="52.2" transform="rotate(-90 72.8 52.2)">D4</text>
<text x="74.5" y="52.2" transform="rotate(-90 74.5 52.2)">D5</text>
<text x="76.2" y="52.2" transform="rotate(-90 76.2 52.2)">D6</text>
<text x="77.9" y="52.2" transform="rotate(-90 77.9 52.2)">D7</text>
<text x="79.7" y="52.2" transform="rotate(-90 79.7 52.2)">DF</text>
<text x="81.4" y="52.2" transform="rotate(-90 81.4 52.2)">CTRL</text>
<text x="83.1" y="52.2" transform="rotate(-90 83.1 52.2)">CSM</text>
<text x="84.8" y="52.2" transform="rotate(-90 84.8 52.2)">CSL</text>
<text x="86.6" y="52.2" transform="rotate(-90 86.6 52.2)">LD</text>
<text x="88.3" y="52.2" transform="rotate(-90 88.3 52.2)">WR</text>
<text x="89" y="50.2">AGND</text>
<text x="95.7" y="49.5">2</text>
<text x="107.9" y="49.5">3</text>
<text x="110.3" y="50.1">+</text>
<text x="118.4" y="52.7">TL052</text>
<text x="135.9" y="52.7">100</text>
<text x="155.4" y="51.2">10</text>
<text x="155.4" y="53">15</text>
<text x="156.3" y="49.5">7</text>
<text x="159.2" y="48.5">D1</text>
<text x="159.2" y="50.2">D2</text>
<text x="159.2" y="52">D3</text>
<text x="159.2" y="53.7">D4</text>
<text x="171.1" y="48.5">S1</text>
<text x="171.1" y="50.2">S2</text>
<text x="171.1" y="52">S3</text>
<text x="171.1" y="53.7">S4</text>
<text x="175.1" y="49.5">6</text>
<text x="175.1" y="51.2">11</text>
<text x="175.1" y="53">14</text>
<text x="196.2" y="52.7">C6</text>
<text x="211.5" y="49.5">2</text>
<text x="214" y="50.1">-</text>
<text x="222.1" y="52.7">TL052</text>
<text x="232.6" y="52.7">100</text>
<text x="252" y="48.4">DAC1</text>
<text x="16.7" y="55.1">AD[0..7]</text>
<text x="49.5" y="59.4">AD0</text>
<text x="65" y="56.1" transform="rotate(-90 65 56.1)">14</text>
<text x="66.8" y="56.1" transform="rotate(-90 66.8 56.1)">13</text>
<text x="68.5" y="56.1" transform="rotate(-90 68.5 56.1)">12</text>
<text x="70.2" y="56.1" transform="rotate(-90 70.2 56.1)">11</text>
<text x="72" y="56.1" transform="rotate(-90 72 56.1)">10</text>
<text x="73.7" y="56.1" transform="rotate(-90 73.7 56.1)">9</text>
<text x="75.4" y="56.1" transform="rotate(-90 75.4 56.1)">8</text>
<text x="77.1" y="56.1" transform="rotate(-90 77.1 56.1)">7</text>
<text x="78.9" y="56.1" transform="rotate(-90 78.9 56.1)">5</text>
<text x="80.6" y="56.1" transform="rotate(-90 80.6 56.1)">6</text>
<text x="82.3" y="56.1" transform="rotate(-90 82.3 56.1)">4</text>
<text x="84" y="56.1" transform="rotate(-90 84 56.1)">16</text>
<text x="85.8" y="56.1" transform="rotate(-90 85.8 56.1)">15</text>
<text x="87.5" y="56.1" transform="rotate(-90 87.5 56.1)">17</text>
<text x="112.1" y="59.6">-15</text>
<text x="113.4" y="54.4" transform="rotate(-90 113.4 54.4)">4</text>
<text x="139.7" y="55.3">+15</text>
<text x="139.7" y="57">-15</text>
<text x="155.4" y="54.7">13</text>
<text x="156.3" y="56.4">4</text>
<text x="159.2" y="55.5">V+(S)</text>
<text x="159.2" y="57.2">V-</text>
<text x="169.5" y="57.2">GND</text>
<text x="169.7" y="55.5">VCC</text>
<text x="175.1" y="54.7">12</text>
<text x="175.1" y="56.4">5</text>
<text x="196.2" y="54.3">.01uF</text>
<text x="215.9" y="59.6">-15</text>
<text x="217" y="54.4" transform="rotate(-90 217 54.4)">4</text>
<text x="232.5" y="56.2">C7</text>
<text x="232.5" y="57.7">150pF</text>
<text x="232.6" y="59.1">R11</text>
<text x="49.5" y="64.6">AD3</text>
<text x="49.5" y="62.9">AD2</text>
<text x="49.5" y="61.2">AD1</text>
<text x="160.8" y="62.5" transform="rotate(-90 160.8 62.5)">IN1</text>
<text x="164.3" y="62.5" transform="rotate(-90 164.3 62.5)">IN2</text>
<text x="167.8" y="62.5" transform="rotate(-90 167.8 62.5)">IN3</text>
<text x="171.2" y="62.5" transform="rotate(-90 171.2 62.5)">IN4</text>
<text x="20.2" y="66.5">-15</text>
<text x="30.5" y="66.5">-15</text>
<text x="49.5" y="69.8">AD6</text>
<text x="49.5" y="66.3">AD4</text>
<text x="49.5" y="68.1">AD5</text>
<text x="49.5" y="71.5">AD7</text>
<text x="160" y="66.5" transform="rotate(-90 160 66.5)">1</text>
<text x="163.5" y="66.5" transform="rotate(-90 163.5 66.5)">8</text>
<text x="167" y="66.5" transform="rotate(-90 167 66.5)">9</text>
<text x="170.4" y="66.5" transform="rotate(-90 170.4 66.5)">16</text>
<text x="220.3" y="71.9">U14B</text>
<text x="232.6" y="66.5">4.99K</text>
<text x="25.2" y="75.1">C48</text>
<text x="25.2" y="76.7">.1uF</text>
<text x="35.6" y="75.1">C49</text>
<text x="35.6" y="76.7">.1uF</text>
<text x="77.2" y="75.1">VCC</text>
<text x="209.8" y="75.4">5</text>
<text x="212.3" y="76">+</text>
<text x="220" y="77.1">7</text>
<text x="230.9" y="74.6">R12</text>
<text x="253.7" y="77.8">DAC2</text>
<text x="159.2" y="82.3">U15</text>
<text x="159.2" y="83.9">DG201A</text>
<text x="194.4" y="82.1">C8</text>
<text x="194.4" y="83.6">.01uF</text>
<text x="209.8" y="78.9">6</text>
<text x="212.3" y="79.5">-</text>
<text x="220.3" y="82.1">TL052</text>
<text x="230.7" y="83.8">C9</text>
<text x="230.9" y="82.1">100</text>
<text x="11.4" y="89.8">CSDACH</text>
<text x="155.4" y="89.2">10</text>
<text x="156.3" y="85.8">2</text>
<text x="156.3" y="87.5">7</text>
<text x="159.2" y="86.5">D1</text>
<text x="159.2" y="88.3">D2</text>
<text x="171.1" y="86.5">S1</text>
<text x="171.1" y="88.3">S2</text>
<text x="175.1" y="85.8">3</text>
<text x="175.1" y="87.5">6</text>
<text x="175.1" y="89.2">11</text>
<text x="230.7" y="85.3">150pF</text>
<text x="230.9" y="86.7">R13</text>
<text x="11.4" y="91.6">CSDACL</text>
<text x="11.4" y="93.3">LDDAC</text>
<text x="138" y="93.3">+15</text>
<text x="138" y="95">-15</text>
<text x="155.4" y="90.9">15</text>
<text x="155.4" y="92.7">13</text>
<text x="156.3" y="94.4">4</text>
<text x="159.2" y="93.4">V+(S)</text>
<text x="159.2" y="95.2">V-</text>
<text x="159.2" y="90">D3</text>
<text x="159.2" y="91.7">D4</text>
<text x="169.5" y="95.2">GND</text>
<text x="169.7" y="93.4">VCC</text>
<text x="171.1" y="90">S3</text>
<text x="171.1" y="91.7">S4</text>
<text x="175.1" y="90.9">14</text>
<text x="175.1" y="92.7">12</text>
<text x="175.1" y="94.4">5</text>
<text x="230.9" y="94.1">4.99K</text>
<text x="160.8" y="100.5" transform="rotate(-90 160.8 100.5)">IN1</text>
<text x="164.3" y="100.5" transform="rotate(-90 164.3 100.5)">IN2</text>
<text x="167.8" y="100.5" transform="rotate(-90 167.8 100.5)">IN3</text>
<text x="171.2" y="100.5" transform="rotate(-90 171.2 100.5)">IN4</text>
<text x="209.8" y="99.6">5</text>
<text x="212.3" y="100.2">+</text>
<text x="220" y="101.3">7</text>
<text x="220.3" y="96.1">U10B</text>
<text x="230.9" y="98.8">R14</text>
<text x="253.7" y="101.9">DAC3</text>
<text x="160" y="104.4" transform="rotate(-90 160 104.4)">1</text>
<text x="163.5" y="104.4" transform="rotate(-90 163.5 104.4)">8</text>
<text x="167" y="104.4" transform="rotate(-90 167 104.4)">9</text>
<text x="170.4" y="104.4" transform="rotate(-90 170.4 104.4)">16</text>
<text x="194.4" y="106.3">C10</text>
<text x="194.4" y="107.8">.01uF</text>
<text x="209.8" y="103">6</text>
<text x="212.3" y="103.7">-</text>
<text x="220.3" y="106.3">TL052</text>
<text x="230.9" y="106.3">100</text>
<text x="230.7" y="109.7">C11</text>
<text x="230.7" y="111.3">150pF</text>
<text x="230.9" y="112.6">R15</text>
<text x="12.7" y="115.7">STB0</text>
<text x="12.7" y="117.5">STB1</text>
<text x="12.7" y="119.2">STB2</text>
<text x="54.7" y="118.3">+15</text>
<text x="65.1" y="118.3">+15</text>
<text x="12.7" y="120.9">STB3</text>
<text x="12.7" y="122.6">STB4</text>
<text x="12.7" y="124.4">STB5</text>
<text x="230.9" y="120.1">4.99K</text>
<text x="236.1" y="121.6">GATE0</text>
<text x="236.1" y="123.4">GATE1</text>
<text x="236.1" y="125.1">GATE2</text>
<text x="252" y="122.6">GATE0</text>
<text x="252" y="124.4">GATE1</text>
<text x="12.7" y="126.1">STB6</text>
<text x="12.7" y="127.8">STB7</text>
<text x="19.3" y="130.6">P1</text>
<text x="59.7" y="127">C46</text>
<text x="59.7" y="128.5">.1uF</text>
<text x="70.1" y="127">C47</text>
<text x="70.1" y="128.5">.1uF</text>
<text x="236.1" y="126.8">GATE3</text>
<text x="252" y="126.1">GATE2</text>
<text x="252" y="127.8">GATE3</text>
<text x="21.9" y="133.2">1</text>
<text x="21.9" y="134.9">2</text>
<text x="21.9" y="136.6">3</text>
<text x="43" y="133">+15</text>
<text x="104.8" y="133.9">+15</text>
<text x="19.3" y="141">HEADER 4</text>
<text x="21.9" y="138.3">4</text>
<text x="43" y="138.2">-15</text>
<text x="106.5" y="141.6" transform="rotate(-90 106.5 141.6)">8</text>
<text x="111.5" y="141">U16A</text>
<text x="122.1" y="143.7">R16</text>
<text x="173.7" y="142.7">U17B</text>
<text x="229.2" y="142">JP5</text>
<text x="101" y="148">2</text>
<text x="101" y="144.5">3</text>
<text x="103.4" y="145.1">+</text>
<text x="103.4" y="148.5">-</text>
<text x="111.2" y="146.2">1</text>
<text x="163.2" y="149.7">6</text>
<text x="163.2" y="146.2">5</text>
<text x="165.6" y="146.9">+</text>
<text x="173.4" y="148">7</text>
<text x="184.3" y="145.5">R17</text>
<text x="230" y="145.2">2</text>
<text x="230" y="147">4</text>
<text x="230" y="148.7">6</text>
<text x="236.1" y="145.2">1</text>
<text x="236.1" y="147">3</text>
<text x="236.1" y="148.7">5</text>
<text x="32.2" y="154.4">AD0</text>
<text x="42.2" y="154.9">3</text>
<text x="45.2" y="155.6">D1</text>
<text x="45.2" y="153">U22</text>
<text x="51.8" y="155.6">Q1</text>
<text x="56" y="154.9">2</text>
<text x="63.4" y="154.4">GATE0</text>
<text x="85.6" y="151.2">C12</text>
<text x="85.6" y="152.7">.01uF</text>
<text x="106.5" y="152.8" transform="rotate(-90 106.5 152.8)">4</text>
<text x="111.5" y="151.2">TL052</text>
<text x="121.9" y="152.9">C13</text>
<text x="121.9" y="154.4">150pF</text>
<text x="122.1" y="155.8">R18</text>
<text x="122.1" y="151.2">100</text>
<text x="147.8" y="152.9">C14</text>
<text x="147.8" y="154.4">.01uF</text>
<text x="165.6" y="150.3">-</text>
<text x="173.7" y="152.9">TL052</text>
<text x="184.1" y="154.6">C15</text>
<text x="184.3" y="152.9">100</text>
<text x="230" y="150.5">8</text>
<text x="230" y="152.1">10</text>
<text x="236.1" y="150.5">7</text>
<text x="236.1" y="152.1">9</text>
<text x="32.2" y="156.2">AD1</text>
<text x="32.2" y="157.9">AD2</text>
<text x="32.2" y="159.6">AD3</text>
<text x="32.2" y="161.3">AD4</text>
<text x="41.4" y="161.8">13</text>
<text x="42.2" y="156.6">4</text>
<text x="42.2" y="158.3">7</text>
<text x="42.2" y="160">8</text>
<text x="45.2" y="157.4">D2</text>
<text x="45.2" y="159.1">D3</text>
<text x="45.2" y="160.8">D4</text>
<text x="51.8" y="157.4">Q2</text>
<text x="51.8" y="159.1">Q3</text>
<text x="51.8" y="160.8">Q4</text>
<text x="56" y="156.6">5</text>
<text x="56" y="158.3">6</text>
<text x="56" y="160">9</text>
<text x="56" y="161.8">12</text>
<text x="63.4" y="156.2">GATE1</text>
<text x="63.4" y="157.9">GATE2</text>
<text x="63.4" y="159.6">GATE3</text>
<text x="63.4" y="161.3">GATE4</text>
<text x="104.8" y="159.8">+15</text>
<text x="105.3" y="158.1">-15</text>
<text x="184.1" y="156.2">150pF</text>
<text x="184.3" y="157.6">R19</text>
<text x="229.2" y="156.3">HEADER 5X2</text>
<text x="229.2" y="161">JP4</text>
<text x="32.2" y="163.1">AD5</text>
<text x="32.2" y="164.8">AD6</text>
<text x="32.2" y="166.5">AD7</text>
<text x="41.4" y="163.5">14</text>
<text x="41.4" y="165.2">17</text>
<text x="41.4" y="167">18</text>
<text x="45.2" y="162.5">D5</text>
<text x="45.2" y="164.3">D6</text>
<text x="45.2" y="166">D7</text>
<text x="45.2" y="167.7">D8</text>
<text x="51.8" y="162.5">Q5</text>
<text x="51.8" y="164.3">Q6</text>
<text x="51.8" y="166">Q7</text>
<text x="51.8" y="167.7">Q8</text>
<text x="56" y="163.5">15</text>
<text x="56" y="165.2">16</text>
<text x="56" y="167">19</text>
<text x="63.4" y="163.1">GATE5</text>
<text x="63.4" y="164.8">GATE6</text>
<text x="63.4" y="166.5">GATE7</text>
<text x="106.5" y="165.8" transform="rotate(-90 106.5 165.8)">8</text>
<text x="111.5" y="165.1">U17A</text>
<text x="122.1" y="163.2">4.99K</text>
<text x="122.1" y="167.9">R20</text>
<text x="173.7" y="166.9">U16B</text>
<text x="184.3" y="165">4.99K</text>
<text x="217.1" y="166.5">GATE6</text>
<text x="217.1" y="164.8">GATE5</text>
<text x="217.1" y="163.1">GATE4</text>
<text x="230" y="164.3">2</text>
<text x="230" y="166">4</text>
<text x="230" y="167.7">6</text>
<text x="236.1" y="164.3">1</text>
<text x="236.1" y="166">3</text>
<text x="236.1" y="167.7">5</text>
<text x="10.3" y="171">WD_GATE</text>
<text x="15.2" y="172.8">RST</text>
<text x="28.8" y="171.7">RST</text>
<text x="41.4" y="170.4">11</text>
<text x="42.2" y="172.1">1</text>
<text x="45.2" y="171.2">CLK</text>
<text x="45.2" y="172.9">CLR</text>
<text x="101" y="172.1">2</text>
<text x="101" y="168.7">3</text>
<text x="103.4" y="169.3">+</text>
<text x="103.4" y="172.8">-</text>
<text x="111.2" y="170.4">1</text>
<text x="163.2" y="173.9">6</text>
<text x="163.2" y="170.4">5</text>
<text x="165.6" y="171">+</text>
<text x="173.4" y="172.1">7</text>
<text x="184.3" y="169.6">R21</text>
<text x="217.1" y="168.3">GATE7</text>
<text x="230" y="169.4">8</text>
<text x="230" y="171.2">10</text>
<text x="236.1" y="169.4">7</text>
<text x="236.1" y="171.2">9</text>
<text x="45.2" y="175.5">74HC273</text>
<text x="85.6" y="175.3">C16</text>
<text x="85.6" y="176.9">.01uF</text>
<text x="106.5" y="177" transform="rotate(-90 106.5 177)">4</text>
<text x="111.5" y="175.3">TL052</text>
<text x="121.9" y="178.8">C18</text>
<text x="122.1" y="175.3">100</text>
<text x="147.8" y="177.1">C17</text>
<text x="147.8" y="178.6">.01uF</text>
<text x="165.6" y="174.5">-</text>
<text x="173.7" y="177.1">TL052</text>
<text x="184.3" y="177.1">100</text>
<text x="229.2" y="175.3">HEADER 5X2</text>
<text x="105.3" y="182.2">-15</text>
<text x="121.9" y="180.3">150pF</text>
<text x="122.1" y="181.7">R22</text>
<text x="184.1" y="180.5">C19</text>
<text x="184.1" y="182.1">150pF</text>
<text x="184.3" y="183.5">R23</text>
<text x="122.1" y="189.1">4.99K</text>
<text x="184.3" y="190.9">4.99K</text>
<text x="205" y="187.4">Title</text>
<text x="205" y="192.6">Size</text>
<text x="205" y="197.8">Date:</text>
<text x="211.9" y="192.6">Document Number</text>
<text x="214" y="197.8">Friday, November 28, 2003</text>
<text x="239.5" y="197.8">Sheet</text>
<text x="248.2" y="197.8">2</text>
<text x="253.4" y="197.8">of</text>
<text x="258.5" y="197.8">2</text>
<text x="262" y="192.6">Rev</text>
<text x="263.7" y="194.4">NC</text>
</g>
<g font-size="1.3">
<text x="34" y="7.7">5</text>
<text x="85.8" y="7.7">4</text>
<text x="137.6" y="7.7">3</text>
<text x="189.4" y="7.7">2</text>
<text x="241.3" y="7.7">1</text>
<text x="6.8" y="33">D</text>
<text x="267.6" y="33">D</text>
<text x="6.8" y="80.5">C</text>
<text x="267.6" y="80.5">C</text>
<text x="6.8" y="128">B</text>
<text x="267.6" y="128">B</text>
<text x="6.8" y="175.5">A</text>
<text x="267.6" y="175.5">A</text>
<text x="34" y="199.4">5</text>
<text x="85.8" y="199.4">4</text>
<text x="137.6" y="199.4">3</text>
<text x="189.4" y="199.4">2</text>
<text x="241.3" y="199.4">1</text>
</g>
</svg>
